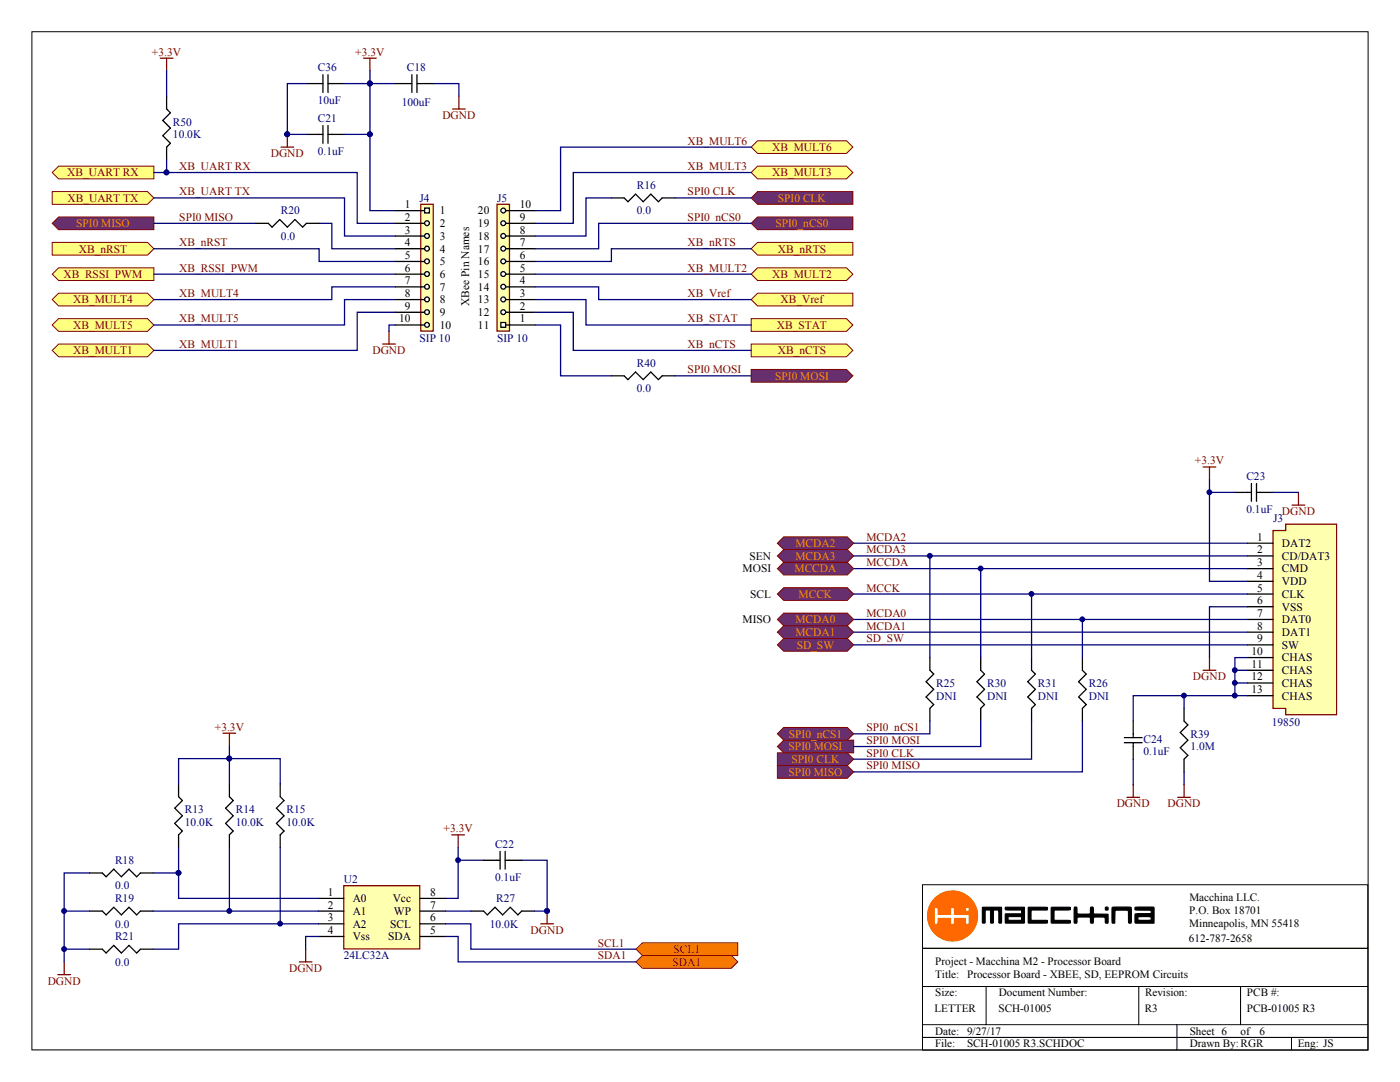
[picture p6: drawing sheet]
<svg xmlns="http://www.w3.org/2000/svg" width="279mm" height="216mm" viewBox="0 0 279 216" stroke-linecap="round" stroke-linejoin="round" font-family="sans-serif">
<path d="M6.4 6.3h266.6v203.2h-266.6zM184.1 176.5h88.9v12.7h-88.9zM184.1 189.2h88.9v20.3h-88.9zM184.1 196.8h88.9M196.8 196.8v7.7M227.3 196.8v7.7M247.6 196.8v7.7M184.1 204.5h88.9M184.1 207h88.9M234.9 204.5v5M257.7 207v2.5" fill="none" stroke="#000" stroke-width=".2"/>
<path d="M185.1 182.8a5 5 0 0 1 10 0 5 5 0 0 1-10 0zM186.5 181.2v2.9l.1 .3 .6-.1v-1l.7-.1 1.8 .1 .1 1.1 .4 .1 .2-.2 .1-1 2.1-.1 .1 1.2h.7v-1.8l-.1-.1h-2.8v-1.3a.4 .4 0 0 0-.5-.1 .4 .4 0 0 0-.3 .4v1h-2.4l-.1-1.3zM192.7 181.5a.4 .4 0 0 0 .8 0 .4 .4 0 0 0-.8 0z" fill="#f60" stroke="#f60" stroke-width=".2"/>
<g fill="#000" stroke="#000" stroke-width=".2">
<path d="M196.1 181h3.7l.1 3.2-.6-.1v-2.4l-.2-.1-.8 .1-.1 2.3a.29 .29 0 0 1-.3 .2 .29 .29 0 0 1-.2-.3v-2.2l-.2-.1h-.8l-.1 .1v2.4l-.5 .1zM205.2 181.1h3.8v.5h-3.1l-.1 .9 .1 1.1h3l.1 .6h-3.7zM209.8 181l3.8 .1v.4l-.2 .1h-2.9l-.1 .1v1.8l.1 .1 3.1 .1v.5h-3.8z"/>
<path d="M200.7 181l3.7 .1v3.1h-3.7v-1.8l3.1-.1 .1-.3-.1-.4-3.1-.1zM201.3 182.9l-.1 .5 .2 .2h2.4l.1-.1-.1-.6z"/>
</g>
<g fill="#000" stroke="#000" stroke-width=".25">
<path d="M214.4 181.1h.5l.1 1.2 1.8 .1h.7l.2-1.3 .4-.1 .2 1.4h2.8v1.7l-.5 .1v-1.1l-.2-.1h-1.8l-.4 .1v1.1h-.5l-.1-1.1-.2-.1a4.8 4.8 0 0 0-2.4 .1l-.1 1-.5 .1zM222 181.1h3.7l.1 .8-.1 2.3h-.4v-.1l-.1-2.4-2-.1-.7 .1v2.5h-.4a2.05 2.05 0 0 1-.2-1.6z"/>
<path d="M226.6 181.1l1.8-.1a2.99 2.99 0 0 1 1.9 .1v3.1h-3.7l-.1-.7a1.19 1.19 0 0 1 .2-1.1l2.9-.1 .2-.5-.2-.2h-3zM227.2 183l-.1 .4 .1 .2a5.3 5.3 0 0 0 2.5-.1l.1-.4-.3-.2z"/>
<circle cx="220.8" cy="181.3" r=".32"/>
</g>
<path d="M84 40.8h2.5v25.3h-2.5z" fill="#ffffb0" stroke="#800000" stroke-width=".25"/>
<path d="M78.9 42h5.1M78.9 44.6h5.1M78.9 52.2h5.1" fill="none" stroke="#000" stroke-width=".25"/>
<g fill="#fff" stroke="#000" stroke-width=".25">
<path d="M84.7 41.5h1v1h-1z"/>
<circle cx="85.2" cy="44.5" r=".48"/>
<circle cx="85.2" cy="52.1" r=".48"/>
</g>
<path d="M78.9 47.1h5.1M78.9 49.6h5.1M84 42h.7M84 52.2h.7M84 44.6h.7" fill="none" stroke="#000" stroke-width=".25"/>
<g fill="#fff" stroke="#000" stroke-width=".25">
<circle cx="85.2" cy="49.6" r=".48"/>
<circle cx="85.2" cy="47.1" r=".48"/>
</g>
<path d="M78.9 54.7h5.1M78.9 57.2h5.1M78.9 59.8h5.1M84 47.1h.7M84 49.6h.7M78.9 62.3h5.1M78.9 64.8h5.1" fill="none" stroke="#000" stroke-width=".25"/>
<g fill="#fff" stroke="#000" stroke-width=".25">
<circle cx="85.2" cy="54.7" r=".48"/>
<circle cx="85.2" cy="57.2" r=".48"/>
<circle cx="85.2" cy="59.8" r=".48"/>
<circle cx="85.2" cy="62.3" r=".48"/>
<circle cx="85.2" cy="64.8" r=".48"/>
</g>
<path d="M61.1 26.8h3.3M64.4 25v3.6M65.5 26.8h3.3M65.5 25v3.6M84 54.7h.7M84 57.2h.7M84 59.8h.7M84 62.3h.7M84 64.8h.7" fill="none" stroke="#000" stroke-width=".25"/>
<path d="M72.6 11.6h2.5M73.8 11.6v2.5M56.1 29.4h2.5M57.3 26.8v2.6M76.4 68.6h2.5M77.6 66.1v2.5" fill="none" stroke="#800000" stroke-width=".25"/>
<circle cx="57.3" cy="26.8" r=".48" fill="#000080" stroke="#000080" stroke-width=".2"/>
<path d="M78.9 64.8h-1.3v1.3" fill="none" stroke="#000080" stroke-width=".25"/>
<g fill="#ffff80" stroke="#800000" stroke-width=".2">
<path d="M10.4 48.4h19l1.3 1.2-1.3 1.3h-19z" fill-rule="evenodd"/>
<path d="M10.4 54.7l1.3-1.3h19v2.6h-19z" fill-rule="evenodd"/>
<path d="M10.4 69.9l1.3-1.3h17.7l1.3 1.3-1.3 1.3h-17.7z" fill-rule="evenodd"/>
<path d="M149.9 68.6h19l1.3 1.3-1.3 1.3h-19z" fill-rule="evenodd"/>
<path d="M149.9 63.6h19l1.3 1.2-1.3 1.3h-19z" fill-rule="evenodd"/>
<path d="M149.9 59.8l1.3-1.3h19v2.5h-19z" fill-rule="evenodd"/>
<path d="M149.9 54.7l1.3-1.3h17.7l1.3 1.3-1.3 1.3h-17.7z" fill-rule="evenodd"/>
<path d="M151.2 48.4h19v2.5h-19l-1.3-1.3z" fill-rule="evenodd"/>
<path d="M149.9 34.4l1.3-1.2h17.7l1.3 1.2-1.3 1.3h-17.7z" fill-rule="evenodd"/>
<path d="M151.2 28.1h17.7l1.3 1.3-1.3 1.2h-17.7l-1.3-1.2z" fill-rule="evenodd"/>
<path d="M10.4 34.4l1.3-1.2h19v2.5h-19z" fill-rule="evenodd"/>
<path d="M10.4 38.2h19l1.3 1.3-1.3 1.3h-19z" fill-rule="evenodd"/>
</g>
<path d="M99.2 40.8h2.5v25.3h-2.5z" fill="#ffffb0" stroke="#800000" stroke-width=".25"/>
<path d="M101.7 54.7h5.1M101.7 64.8h5.1M101.7 62.3h5.1" fill="none" stroke="#000" stroke-width=".25"/>
<g fill="#fff" stroke="#000" stroke-width=".25">
<path d="M100 64.3h.9v1h-.9z"/>
<circle cx="100.4" cy="62.3" r=".48"/>
<circle cx="100.4" cy="54.7" r=".48"/>
</g>
<path d="M101 54.7h.7M101.7 59.8h5.1M101.7 57.2h5.1M101 64.8h.7M101 62.3h.7" fill="none" stroke="#000" stroke-width=".25"/>
<g fill="#fff" stroke="#000" stroke-width=".25">
<circle cx="100.4" cy="57.2" r=".48"/>
<circle cx="100.4" cy="59.8" r=".48"/>
</g>
<path d="M101 59.8h.7M101 57.2h.7M101.7 52.2h5.1M101.7 49.6h5.1M101.7 47.1h5.1M101.7 44.6h5.1M101.7 42h5.1" fill="none" stroke="#000" stroke-width=".25"/>
<g fill="#fff" stroke="#000" stroke-width=".25">
<circle cx="100.4" cy="52.1" r=".48"/>
<circle cx="100.4" cy="49.6" r=".48"/>
<circle cx="100.4" cy="47.1" r=".48"/>
<circle cx="100.4" cy="44.5" r=".48"/>
<circle cx="100.4" cy="42" r=".48"/>
</g>
<path d="M61.1 16.7h3.3M64.4 14.9v3.6M65.5 16.7h3.3M65.5 14.9v3.6M122 39.5h2.6l.7 .8 1.5-1.6 1.6 1.6 1.5-1.6 1.5 1.6 .8-.8h2.5M51 44.6h2.5l.8 .7 1.5-1.5 1.5 1.5 1.6-1.5 1.5 1.5 .7-.7h2.6M101 52.2h.7M101 49.6h.7M101 47.1h.7M101 44.6h.7M101 42h.7M122 75h2.6l.7 .7 1.5-1.5 1.6 1.5 1.5-1.5 1.5 1.5 .8-.7h2.5" fill="none" stroke="#000" stroke-width=".25"/>
<path d="M106.8 54.7h43.1M134.7 75h15.2" fill="none" stroke="#000080" stroke-width=".25"/>
<path d="M151.2 43.3h19v2.5h-19l-1.3-1.2z" fill-rule="evenodd" fill="#682f6f" stroke="#800000" stroke-width=".2"/>
<g fill="#ffff80" stroke="#800000" stroke-width=".2">
<path d="M10.4 59.8l1.3-1.3h17.7l1.3 1.3-1.3 1.2h-17.7z" fill-rule="evenodd"/>
<path d="M10.4 64.8l1.3-1.2h17.7l1.3 1.2-1.3 1.3h-17.7z" fill-rule="evenodd"/>
</g>
<path d="M33.3 19.2v2.5l.7 .8-1.5 1.5 1.5 1.6-1.5 1.5 1.5 1.5-.7 .8v2.5" fill="none" stroke="#000" stroke-width=".25"/>
<path d="M32 11.6h2.5M33.3 11.6v2.5" fill="none" stroke="#800000" stroke-width=".25"/>
<path d="M33.3 14.1v5.1M33.3 31.9v2.5" fill="none" stroke="#000080" stroke-width=".25"/>
<circle cx="33.2" cy="34.4" r=".48" fill="#000080" stroke="#000080" stroke-width=".2"/>
<g fill="#682f6f" stroke="#800000" stroke-width=".2">
<path d="M151.2 38.2h19v2.6h-19l-1.3-1.3z" fill-rule="evenodd"/>
<path d="M10.4 44.6l1.3-1.3h19v2.5h-19z" fill-rule="evenodd"/>
<path d="M149.9 73.7h19l1.3 1.3-1.3 1.3h-19z" fill-rule="evenodd"/>
</g>
<g fill="none" stroke="#000080" stroke-width=".25">
<path d="M61.1 16.7h-3.8v10.1h3.8M68.8 16.7h10.1M73.8 14.1v27.9h5.1M86.5 16.7h5.1v2.5M30.7 34.4h40.6v10.2h7.6M30.7 39.5h38.1v7.6h10.1M68.8 26.8h5M122 39.5h-5.1v7.6h-10.1M134.7 39.5h15.2M149.9 29.4h-38v12.6h-5.1M149.9 34.4h-35.5v10.2h-7.6M30.7 49.6h33v2.6h15.2"/>
<path d="M30.7 44.6h20.3M30.7 54.7h48.2M63.7 44.6h2.5v5h12.7M78.9 57.2h-12.7v2.6h-35.5M78.9 59.8h-10.1v5h-38.1M106.8 57.2h12.7v2.6h30.4M106.8 59.8h10.1v5h33M149.9 44.6h-30.4v5h-12.7M149.9 49.6h-27.9v2.6h-15.2M78.9 62.3h-7.6v7.6h-40.6M106.8 62.3h7.6v7.6h35.5M106.8 64.8h5.1v10.2h10.1"/>
</g>
<g fill="#000080" stroke="#000080" stroke-width=".2">
<circle cx="73.8" cy="16.7" r=".48"/>
<circle cx="73.8" cy="26.8" r=".48"/>
<circle cx="33.2" cy="34.4" r=".48"/>
<circle cx="57.3" cy="26.8" r=".48"/>
</g>
<path d="M91.6 19.2v2.5M90.3 21.7h2.6" fill="none" stroke="#800000" stroke-width=".25"/>
<path d="M78.9 16.7h3.3M82.2 14.9v3.6M83.2 16.7h3.3M83.2 14.9v3.6" fill="none" stroke="#000" stroke-width=".25"/>
<path d="M68.6 176.7h15.2v12.7h-15.2z" fill="#ffffb0" stroke="#800000" stroke-width=".25"/>
<g fill="none" stroke="#000" stroke-width=".25">
<path d="M35.6 156.4v2.6l.8 .7-1.5 1.6 1.5 1.5-1.5 1.5 1.5 1.5-.8 .8v2.5M45.8 156.4v2.6l.7 .7-1.5 1.6 1.5 1.5-1.5 1.5 1.5 1.5-.7 .8v2.5M55.9 156.4v2.6l.8 .7-1.5 1.6 1.5 1.5-1.5 1.5 1.5 1.5-.8 .8v2.5M17.9 174.2h2.5l.8 .8 1.5-1.6 1.5 1.6 1.5-1.6 1.6 1.6 .7-.8h2.6M63.5 179.3h5.1M83.8 179.3h5.1M96.5 171.7h3.3M99.8 169.9v3.5M100.8 171.7h3.3M100.8 169.9v3.5M17.9 181.8h2.5l.8 .8 1.5-1.6 1.5 1.6 1.5-1.6 1.6 1.6 .7-.8h2.6M17.9 189.4h2.5l.8 .8 1.5-1.6 1.5 1.6 1.5-1.6 1.6 1.6 .7-.8h2.6"/>
<path d="M63.5 181.8h5.1M63.5 184.3h5.1M63.5 186.9h5.1M83.8 181.8h5.1M83.8 184.3h5.1M83.8 186.9h5.1M94 181.8h2.5l.8 .8 1.5-1.6 1.5 1.6 1.5-1.6 1.6 1.6 .7-.8h2.6"/>
</g>
<path d="M44.5 146.3h2.6M45.8 146.3v2.5M90.2 166.6h2.5M91.4 166.6v2.5M11.5 194.5h2.6M12.8 191.9v2.6M59.7 191.9h2.6M61 189.4v2.5M107.9 184.3h2.6M109.2 181.8v2.5" fill="none" stroke="#800000" stroke-width=".25"/>
<circle cx="109.2" cy="181.8" r=".48" fill="#000080" stroke="#000080" stroke-width=".2"/>
<g fill="#f77800" stroke="#800000" stroke-width=".2">
<path d="M126.9 191.9l1.3-1.2h17.8l1.2 1.2-1.2 1.3h-17.8z" fill-rule="evenodd"/>
<path d="M128.2 188.1h19v2.6h-19l-1.3-1.3z" fill-rule="evenodd"/>
</g>
<g fill="none" stroke="#000080" stroke-width=".25">
<path d="M45.8 148.8v2.6h-10.2v5M45.8 156.4v-5h10.1v5M17.9 174.2h-5.1v17.7M30.6 174.2h5v5.1h27.9M35.6 169.1v5.1M45.8 169.1v12.7M55.9 169.1v15.2M91.4 169.1v10.2h-2.5M91.4 171.7h5.1M104.1 171.7h5.1v10.1h-2.5M12.8 181.8h5.1M12.8 189.4h5.1"/>
<path d="M30.6 181.8h32.9M63.5 186.9h-2.5v2.5M63.5 184.3h-27.9v5.1h-5M88.9 184.3h5.1v5.1h32.9M88.9 186.9h2.5v5h35.5M88.9 181.8h5.1"/>
</g>
<g fill="#000080" stroke="#000080" stroke-width=".2">
<circle cx="91.4" cy="171.6" r=".48"/>
<circle cx="109.2" cy="181.8" r=".48"/>
<circle cx="35.6" cy="174.2" r=".48"/>
<circle cx="45.8" cy="181.8" r=".48"/>
<circle cx="55.9" cy="184.3" r=".48"/>
<circle cx="12.8" cy="181.8" r=".48"/>
<circle cx="12.8" cy="189.4" r=".48"/>
<circle cx="45.8" cy="151.3" r=".48"/>
</g>
<path d="M240.1 93.2h2.5M241.4 93.2v2.5" fill="none" stroke="#800000" stroke-width=".25"/>
<path d="M254.1 105.9h2.5v-1.3h10.1v38h-10.1v-1.2h-2.5z" fill-rule="evenodd" fill="#ffffb0"/>
<path d="M259.1 98.3v2.5M254.1 105.9h2.5v-1.3h10.1v38h-10.1v-1.2h-2.5zM257.9 100.8h2.5M240.1 133.7h2.5M241.4 131.2v2.5" fill="none" stroke="#800000" stroke-width=".25"/>
<g fill="none" stroke="#000" stroke-width=".25">
<path d="M246.5 98.3h3.2M249.7 96.5v3.5M250.8 98.3h3.3M250.8 96.5v3.5M249 108.4h5.1M249 110.9h5.1M249 113.5h5.1M249 116h5.1M249 118.5h5.1M249 121.1h5.1M249 123.6h5.1M249 126.1h5.1"/>
<path d="M249 128.7h5.1M249 131.2h5.1M249 133.7h5.1M249 136.3h5.1M249 138.8h5.1M224.4 147.2h3.5M224.4 148.2h3.5M226.2 143.9v3.3M226.2 148.2v3.3M236.3 141.4v2.5l.8 .7-1.6 1.6 1.6 1.5-1.6 1.5 1.6 1.5-.8 .8v2.5"/>
</g>
<path d="M241.4 95.7v20.3h7.6M241.4 98.3h5.1M254.1 98.3h5M170.4 108.4h78.6M170.4 110.9h78.6M170.4 113.5h78.6M170.4 118.5h78.6M170.4 123.6h78.6M170.4 126.1h78.6M170.4 128.7h78.6M249 138.8h-22.8v5.1" fill="none" stroke="#000080" stroke-width=".25"/>
<circle cx="241.4" cy="98.2" r=".48" fill="#000080" stroke="#000080" stroke-width=".2"/>
<g fill="#682f6f" stroke="#800000" stroke-width=".2">
<path d="M155.1 152.8h14l1.3 1.2-1.3 1.3h-14z" fill-rule="evenodd"/>
<path d="M156.4 147.7h14v2.5h-14l-1.3-1.2z" fill-rule="evenodd"/>
</g>
<path d="M185.6 131.2v2.5l.7 .8-1.5 1.5 1.5 1.5-1.5 1.6 1.5 1.5-.7 .8v2.5M195.7 131.2v2.5l.8 .8-1.5 1.5 1.5 1.5-1.5 1.6 1.5 1.5-.8 .8v2.5M205.9 131.2v2.5l.7 .8-1.5 1.5 1.5 1.5-1.5 1.6 1.5 1.5-.7 .8v2.5M216 131.2v2.5l.8 .8-1.5 1.5 1.5 1.5-1.5 1.6 1.5 1.5-.8 .8v2.5" fill="none" stroke="#000" stroke-width=".25"/>
<path d="M155.1 150.2h14l1.3 1.3-1.3 1.3h-14z" fill-rule="evenodd" fill="#682f6f" stroke="#800000" stroke-width=".2"/>
<path d="M249 121.1h-7.6v10.1" fill="none" stroke="#000080" stroke-width=".25"/>
<g fill="#682f6f" stroke="#800000" stroke-width=".2">
<path d="M155.1 146.4l1.3-1.2h12.7l1.3 1.2-1.3 1.3h-12.7z" fill-rule="evenodd"/>
<path d="M156.4 127.4h12.7l1.3 1.3-1.3 1.2h-12.7l-1.3-1.2z" fill-rule="evenodd"/>
<path d="M155.1 126.1l1.3-1.2h12.7l1.3 1.2-1.3 1.3h-12.7z" fill-rule="evenodd"/>
<path d="M155.1 123.6l1.3-1.3h12.7l1.3 1.3-1.3 1.3h-12.7z" fill-rule="evenodd"/>
<path d="M155.1 118.5l1.3-1.2h12.7l1.3 1.2-1.3 1.3h-12.7z" fill-rule="evenodd"/>
<path d="M155.1 113.5l1.3-1.3h12.7l1.3 1.3-1.3 1.2h-12.7z" fill-rule="evenodd"/>
<path d="M155.1 110.9l1.3-1.2h12.7l1.3 1.2-1.3 1.3h-12.7z" fill-rule="evenodd"/>
<path d="M155.1 108.4l1.3-1.3h12.7l1.3 1.3-1.3 1.3h-12.7z" fill-rule="evenodd"/>
</g>
<g fill="none" stroke="#000080" stroke-width=".25">
<path d="M185.6 110.9v20.3M195.7 113.5v17.7M205.9 118.5v12.7M216 123.6v7.6M236.3 138.8v2.6M246.5 133.7h2.5M246.5 136.3h2.5M249 131.2h-2.5v7.6M185.6 143.9v2.5h-15.2M195.7 143.9v5.1h-25.3M205.9 143.9v7.6h-35.5M216 143.9v10.1h-45.6"/>
<path d="M226.2 151.5v5.1M236.3 154v2.6"/>
</g>
<g fill="#000080" stroke="#000080" stroke-width=".2">
<circle cx="185.6" cy="110.9" r=".48"/>
<circle cx="195.7" cy="113.4" r=".48"/>
<circle cx="205.8" cy="118.5" r=".48"/>
<circle cx="216" cy="123.6" r=".48"/>
<circle cx="236.3" cy="138.8" r=".48"/>
<circle cx="246.4" cy="138.8" r=".48"/>
<circle cx="246.4" cy="133.7" r=".48"/>
<circle cx="246.4" cy="136.3" r=".48"/>
</g>
<path d="M224.9 159.1h2.5M226.2 156.6v2.5M235 159.1h2.6M236.3 156.6v2.5" fill="none" stroke="#800000" stroke-width=".25"/>
<g font-size="2.3" fill="#800000">
<text x="30.3" y="11.1">+3.3V</text>
<text x="70.9" y="11.1">+3.3V</text>
<text x="88.3" y="23.8">DGND</text>
<text x="137.2" y="28.8">XB_MULT6</text>
<text x="13.4" y="35.2">XB_UART RX</text>
<text x="35.8" y="33.9">XB_UART RX</text>
<text x="54" y="31.4">DGND</text>
<text x="137.2" y="33.9">XB_MULT3</text>
<text x="154.1" y="35.2">XB_MULT3</text>
<text x="154.1" y="30.1">XB_MULT6</text>
<text x="13.5" y="40.3">XB_UART TX</text>
<text x="35.8" y="39">XB_UART TX</text>
<text x="137.2" y="39">SPI0 CLK</text>
<text x="35.8" y="44.1">SPI0 MISO</text>
<text x="137.2" y="44.1">SPI0_nCS0</text>
<text x="15.8" y="50.4">XB_nRST</text>
<text x="35.8" y="49.1">XB_nRST</text>
<text x="137.2" y="49.1">XB_nRTS</text>
<text x="155.2" y="50.4">XB_nRTS</text>
<text x="12.7" y="55.5">XB_RSSI_PWM</text>
<text x="35.8" y="54.2">XB_RSSI_PWM</text>
<text x="35.8" y="59.3">XB_MULT4</text>
<text x="137.2" y="54.2">XB_MULT2</text>
<text x="137.2" y="59.3">XB_Vref</text>
<text x="154.1" y="55.5">XB_MULT2</text>
<text x="14.6" y="60.5">XB_MULT4</text>
<text x="14.6" y="65.6">XB_MULT5</text>
<text x="35.8" y="64.3">XB_MULT5</text>
<text x="137.2" y="64.3">XB_STAT</text>
<text x="155" y="65.6">XB_STAT</text>
<text x="155.8" y="60.5">XB_Vref</text>
<text x="14.6" y="70.7">XB_MULT1</text>
<text x="35.8" y="69.4">XB_MULT1</text>
<text x="74.3" y="70.7">DGND</text>
<text x="137.2" y="69.4">XB_nCTS</text>
<text x="155.2" y="70.7">XB_nCTS</text>
<text x="137.2" y="74.5">SPI0 MOSI</text>
<text x="238.5" y="92.7">+3.3V</text>
<text x="172.9" y="107.9">MCDA2</text>
<text x="255.8" y="102.8">DGND</text>
<text x="172.9" y="113">MCCDA</text>
<text x="172.9" y="110.4">MCDA3</text>
<text x="172.9" y="118">MCCK</text>
<text x="172.9" y="123.1">MCDA0</text>
<text x="172.9" y="125.6">MCDA1</text>
<text x="172.9" y="128.2">SD_SW</text>
<text x="238.1" y="135.8">DGND</text>
<text x="42.9" y="145.8">+3.3V</text>
<text x="172.9" y="148.5">SPI0 MOSI</text>
<text x="172.9" y="145.9">SPI0_nCS1</text>
<text x="172.9" y="153.5">SPI0 MISO</text>
<text x="172.9" y="151">SPI0 CLK</text>
<text x="222.9" y="161.1">DGND</text>
<text x="233" y="161.1">DGND</text>
<text x="88.5" y="166.1">+3.3V</text>
<text x="105.9" y="186.4">DGND</text>
<text x="119.3" y="191.4">SDA1</text>
<text x="119.3" y="188.9">SCL1</text>
<text x="134.4" y="190.2">SCL1</text>
<text x="9.5" y="196.5">DGND</text>
<text x="57.7" y="194">DGND</text>
<text x="134.2" y="192.7">SDA1</text>
</g>
<g font-size="2.3" fill="#000080">
<text x="63.4" y="14.1">C36</text>
<text x="81.2" y="14.1">C18</text>
<text x="63.4" y="20.7">10uF</text>
<text x="80.2" y="21.2">100uF</text>
<text x="34.5" y="25">R50</text>
<text x="34.5" y="27.6">10.0K</text>
<text x="63.4" y="24.3">C21</text>
<text x="63.4" y="30.9">0.1uF</text>
<text x="83.7" y="40.3">J4</text>
<text x="99.2" y="40.3">J5</text>
<text x="127.1" y="37.7">R16</text>
<text x="56.1" y="42.8">R20</text>
<text x="56.1" y="47.9">0.0</text>
<text x="127.1" y="42.8">0.0</text>
<text x="83.7" y="68.1">SIP 10</text>
<text x="99.2" y="68.1">SIP 10</text>
<text x="127.1" y="73.2">R40</text>
<text x="127.1" y="78.3">0.0</text>
<text x="248.7" y="95.7">C23</text>
<text x="248.7" y="102.3">0.1uF</text>
<text x="254.1" y="104.1">J3</text>
<text x="186.8" y="137">R25</text>
<text x="197" y="137">R30</text>
<text x="207.1" y="137">R31</text>
<text x="217.3" y="137">R26</text>
<text x="186.8" y="139.6">DNI</text>
<text x="197" y="139.6">DNI</text>
<text x="207.1" y="139.6">DNI</text>
<text x="217.3" y="139.6">DNI</text>
<text x="228.2" y="148.2">C24</text>
<text x="237.6" y="147.2">R39</text>
<text x="237.6" y="149.7">1.0M</text>
<text x="253.8" y="144.9">19850</text>
<text x="228.2" y="150.7">0.1uF</text>
<text x="36.9" y="162.3">R13</text>
<text x="36.9" y="164.8">10.0K</text>
<text x="47" y="162.3">R14</text>
<text x="47" y="164.8">10.0K</text>
<text x="57.2" y="162.3">R15</text>
<text x="57.2" y="164.8">10.0K</text>
<text x="23" y="172.4">R18</text>
<text x="98.8" y="169.1">C22</text>
<text x="23" y="177.5">0.0</text>
<text x="68.6" y="176.2">U2</text>
<text x="98.8" y="175.7">0.1uF</text>
<text x="23" y="180">R19</text>
<text x="23" y="185.1">0.0</text>
<text x="97.8" y="185.1">10.0K</text>
<text x="99" y="180">R27</text>
<text x="23" y="187.6">R21</text>
<text x="68.6" y="191.4">24LC32A</text>
<text x="23" y="192.7">0.0</text>
</g>
<g font-size="2.3">
<text x="80.8" y="41.5">1</text>
<text x="103.8" y="41.5">10</text>
<text x="80.8" y="44.1">2</text>
<text x="80.8" y="46.6">3</text>
<text x="87.8" y="42.8">1</text>
<text x="87.8" y="45.3">2</text>
<text x="87.8" y="47.9">3</text>
<text x="95.4" y="47.9">18</text>
<text x="95.4" y="45.3">19</text>
<text x="95.4" y="42.8">20</text>
<text x="103.8" y="46.6">8</text>
<text x="103.8" y="44.1">9</text>
<text x="80.8" y="51.7">5</text>
<text x="80.8" y="49.1">4</text>
<text x="87.8" y="50.4">4</text>
<text x="87.8" y="52.9">5</text>
<text x="95.4" y="52.9">16</text>
<text x="95.4" y="50.4">17</text>
<text x="103.8" y="51.7">6</text>
<text x="103.8" y="49.1">7</text>
<text x="80.8" y="54.2">6</text>
<text x="80.8" y="56.7">7</text>
<text x="80.8" y="59.3">8</text>
<text x="87.8" y="55.5">6</text>
<text x="87.8" y="58">7</text>
<text x="95.4" y="58">14</text>
<text x="95.4" y="55.5">15</text>
<text x="103.8" y="54.2">5</text>
<text x="103.8" y="59.3">3</text>
<text x="103.8" y="56.7">4</text>
<text x="79.7" y="64.3">10</text>
<text x="80.8" y="61.8">9</text>
<text x="87.8" y="60.5">8</text>
<text x="87.8" y="63.1">9</text>
<text x="87.8" y="65.6">10</text>
<text x="93.6" y="61" transform="rotate(-90 93.6 61)">XBee Pin Names</text>
<text x="95.4" y="65.6">11</text>
<text x="95.4" y="63.1">12</text>
<text x="95.4" y="60.5">13</text>
<text x="103.8" y="64.3">1</text>
<text x="103.8" y="61.8">2</text>
<text x="250.9" y="107.9">1</text>
<text x="149.6" y="111.7">SEN</text>
<text x="250.9" y="110.4">2</text>
<text x="250.9" y="113">3</text>
<text x="255.8" y="109.2">DAT2</text>
<text x="255.8" y="111.7">CD/DAT3</text>
<text x="148.2" y="114.2">MOSI</text>
<text x="149.7" y="119.3">SCL</text>
<text x="250.9" y="115.5">4</text>
<text x="250.9" y="118">5</text>
<text x="255.8" y="114.2">CMD</text>
<text x="255.8" y="116.8">VDD</text>
<text x="255.8" y="119.3">CLK</text>
<text x="148.2" y="124.4">MISO</text>
<text x="250.9" y="120.6">6</text>
<text x="250.9" y="123.1">7</text>
<text x="250.9" y="125.6">8</text>
<text x="255.8" y="121.8">VSS</text>
<text x="255.8" y="124.4">DAT0</text>
<text x="249.7" y="130.7">10</text>
<text x="250.9" y="128.2">9</text>
<text x="255.8" y="126.9">DAT1</text>
<text x="255.8" y="129.4">SW</text>
<text x="255.8" y="132">CHAS</text>
<text x="249.7" y="133.2">11</text>
<text x="249.7" y="135.8">12</text>
<text x="255.8" y="134.5">CHAS</text>
<text x="255.8" y="137">CHAS</text>
<text x="249.7" y="138.3">13</text>
<text x="255.8" y="139.6">CHAS</text>
<text x="65.4" y="178.8">1</text>
<text x="85.9" y="178.8">8</text>
<text x="65.4" y="181.3">2</text>
<text x="65.4" y="183.8">3</text>
<text x="70.4" y="180">A0</text>
<text x="70.4" y="182.6">A1</text>
<text x="70.4" y="185.1">A2</text>
<text x="77.9" y="185.1">SCL</text>
<text x="78.4" y="180">Vcc</text>
<text x="78.6" y="182.6">WP</text>
<text x="85.9" y="183.8">6</text>
<text x="85.9" y="181.3">7</text>
<text x="65.4" y="186.4">4</text>
<text x="70.4" y="187.6">Vss</text>
<text x="77.5" y="187.6">SDA</text>
<text x="85.9" y="186.4">5</text>
</g>
<g font-size="2.3" fill="#ff9c00">
<text x="155.2" y="40.3">SPI0 CLK</text>
<text x="15.2" y="45.3">SPI0 MISO</text>
<text x="154.7" y="45.3">SPI0_nCS0</text>
<text x="154.7" y="75.7">SPI0 MOSI</text>
<text x="158.7" y="111.7">MCDA3</text>
<text x="158.7" y="109.2">MCDA2</text>
<text x="158.6" y="114.2">MCCDA</text>
<text x="159.4" y="119.3">MCCK</text>
<text x="158.7" y="124.4">MCDA0</text>
<text x="158.7" y="126.9">MCDA1</text>
<text x="159" y="129.4">SD_SW</text>
<text x="157.4" y="149.7">SPI0 MOSI</text>
<text x="157.4" y="147.2">SPI0_nCS1</text>
<text x="157.4" y="154.8">SPI0 MISO</text>
<text x="157.9" y="152.3">SPI0 CLK</text>
</g>
<g font-size="2.2">
<text x="237.4" y="179.8">Macchina LLC.</text>
<text x="237.3" y="182.3">P.O. Box 18701</text>
<text x="237.3" y="185">Minneapolis, MN 55418</text>
<text x="237.3" y="188">612-787-2658</text>
<text x="186.6" y="195.2">Title: Processor Board - XBEE, SD, EEPROM Circuits</text>
<text x="186.6" y="192.5">Project - Macchina M2 - Processor Board</text>
<text x="186.5" y="202">LETTER</text>
<text x="186.6" y="198.8">Size:</text>
<text x="199.3" y="202">SCH-01005</text>
<text x="199.3" y="198.8">Document Number:</text>
<text x="228.5" y="202">R3</text>
<text x="228.5" y="198.8">Revision:</text>
<text x="248.8" y="202">PCB-01005 R3</text>
<text x="248.9" y="198.8">PCB #:</text>
<text x="186.6" y="206.5">Date: 9/27/17</text>
<text x="186.6" y="209">File:</text>
<text x="193" y="209">SCH-01005 R3.SCHDOC</text>
<text x="237.4" y="206.5">Sheet 6</text>
<text x="237.4" y="209">Drawn By:RGR</text>
<text x="247.6" y="206.5">of</text>
<text x="251.4" y="206.5">6</text>
<text x="259" y="209">Eng: JS</text>
</g>
</svg>
